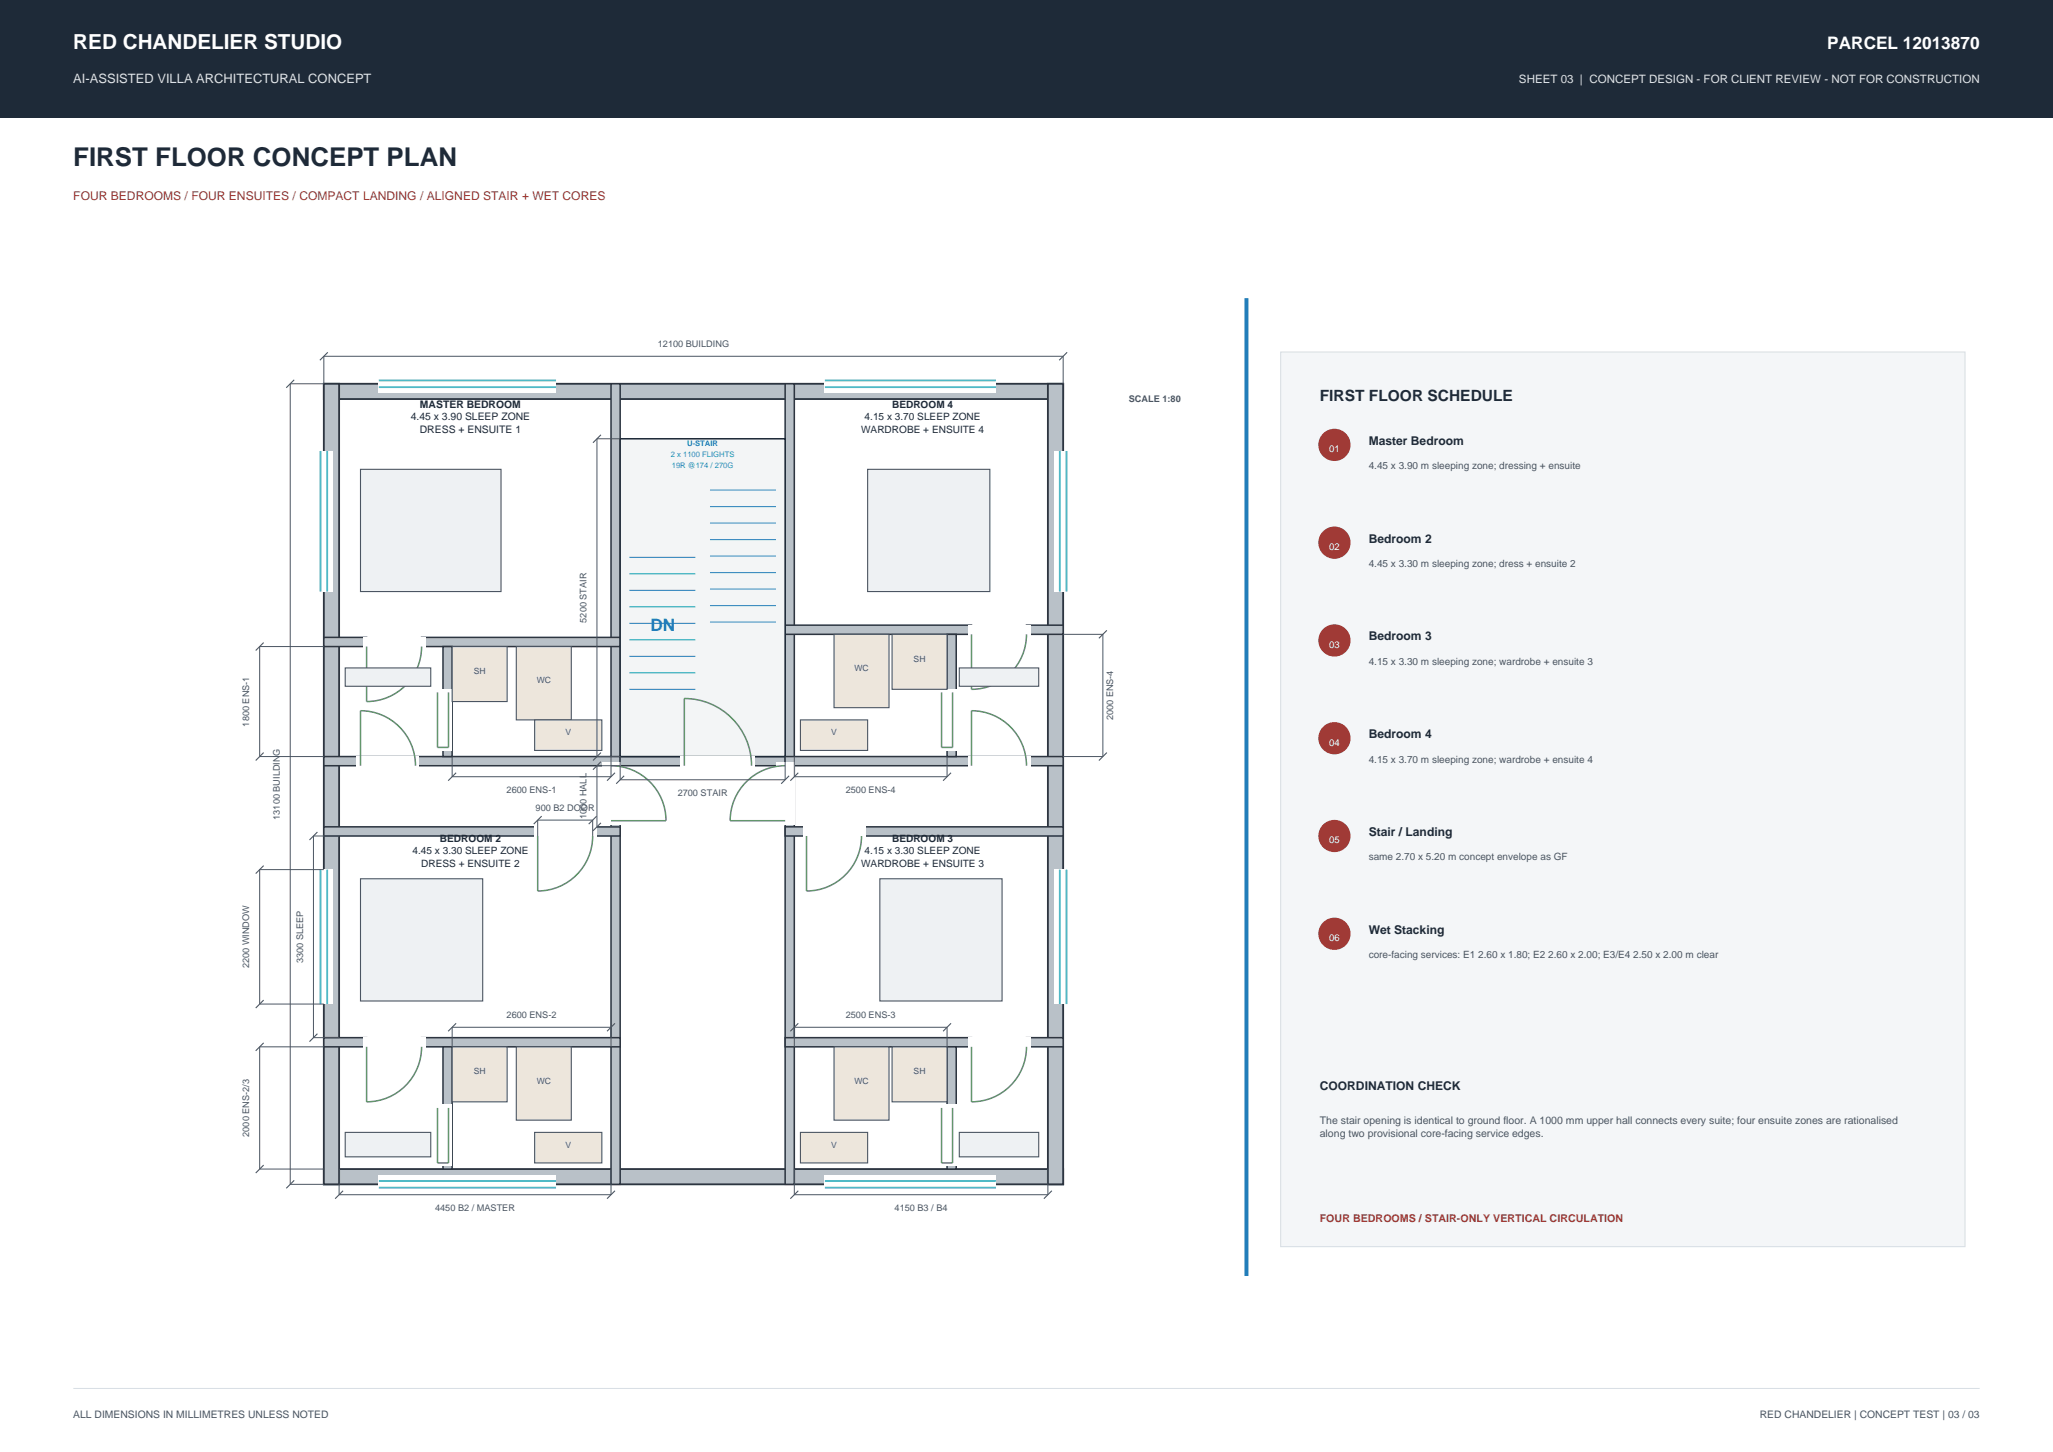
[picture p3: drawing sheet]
<svg xmlns="http://www.w3.org/2000/svg" width="420mm" height="297mm" viewBox="0 0 420 297" stroke-linecap="round" stroke-linejoin="round" font-family="sans-serif">
<path d="M0 0h420v24h-420z" fill-rule="evenodd" fill="#1e2a38"/>
<path d="M255 61v200" fill="none" stroke="#227dba" stroke-width=".81" stroke-linecap="butt"/>
<g fill="#b9c1c8" stroke="#2d3540" stroke-width=".37">
<path d="M66.3 239.1h151.2v3.1h-151.2z" fill-rule="evenodd"/>
<path d="M66.3 78.5h151.2v3.1h-151.2z" fill-rule="evenodd"/>
<path d="M66.3 78.5h3.1v163.7h-3.1z" fill-rule="evenodd"/>
<path d="M214.4 78.5h3.1v163.7h-3.1z" fill-rule="evenodd"/>
</g>
<g fill="#b9c1c8" stroke="#2d3540" stroke-width=".31">
<path d="M125 78.5h1.9v163.7h-1.9z" fill-rule="evenodd"/>
<path d="M160.6 78.5h1.9v163.7h-1.9z" fill-rule="evenodd"/>
<path d="M66.3 169.1h60.6v1.9h-60.6z" fill-rule="evenodd"/>
<path d="M160.6 169.1h56.9v1.9h-56.9z" fill-rule="evenodd"/>
<path d="M66.3 154.7h60.6v1.9h-60.6z" fill-rule="evenodd"/>
<path d="M126.9 154.7h13.1v1.9h-13.1z" fill-rule="evenodd"/>
<path d="M153.8 154.7h6.8v1.9h-6.8z" fill-rule="evenodd"/>
<path d="M160.6 154.7h56.9v1.9h-56.9z" fill-rule="evenodd"/>
<path d="M66.3 212.2h8.7v1.9h-8.7z" fill-rule="evenodd"/>
<path d="M86.3 212.2h40.6v1.9h-40.6z" fill-rule="evenodd"/>
<path d="M90.6 214.1h1.9v25h-1.9z" fill-rule="evenodd"/>
<path d="M160.6 212.2h38.2v1.9h-38.2z" fill-rule="evenodd"/>
<path d="M210 212.2h7.5v1.9h-7.5z" fill-rule="evenodd"/>
<path d="M193.7 214.1h1.9v25h-1.9z" fill-rule="evenodd"/>
<path d="M66.3 130.4h8.7v1.8h-8.7z" fill-rule="evenodd"/>
<path d="M86.3 130.4h40.6v1.8h-40.6z" fill-rule="evenodd"/>
<path d="M90.6 132.3h1.9v22.5h-1.9z" fill-rule="evenodd"/>
<path d="M160.6 127.9h38.2v1.8h-38.2z" fill-rule="evenodd"/>
<path d="M210 127.9h7.5v1.8h-7.5z" fill-rule="evenodd"/>
<path d="M193.7 129.8h1.9v25h-1.9z" fill-rule="evenodd"/>
</g>
<path d="M126.9 89.8h33.7v65h-33.7z" fill-rule="evenodd" fill="#f3f5f6" stroke="#1e2a38" stroke-width=".31"/>
<g fill="none" stroke="#227dba" stroke-width=".2">
<path d="M128.7 117.4h13.5M128.7 114h13.5M145.3 100.3h13.4M145.3 103.6h13.4M145.3 107h13.4M145.3 110.4h13.4M145.3 113.8h13.4M145.3 117.1h13.4M128.7 137.6h13.5M128.7 134.2h13.5M128.7 130.9h13.5M128.7 127.5h13.5"/>
<path d="M128.7 124.1h13.5M128.7 120.8h13.5M145.3 120.5h13.4M145.3 123.9h13.4M145.3 127.3h13.4M128.7 141h13.5"/>
</g>
<path d="M109.2 169.1h12.8v3.8h-12.8z" fill-rule="evenodd" fill="#fff"/>
<path d="M110 171v11.2a11.2 11.2 0 0 0 11.3-11.2" fill="none" stroke="#62966b" stroke-width=".31"/>
<path d="M164.3 169.1h12.7v3.8h-12.7z" fill-rule="evenodd" fill="#fff"/>
<path d="M165 171v11.2a11.2 11.2 0 0 0 11.2-11.2" fill="none" stroke="#62966b" stroke-width=".31"/>
<path d="M73 154.8h12.7v3.7h-12.7z" fill-rule="evenodd" fill="#fff"/>
<path d="M73.7 156.6v-11.2a11.3 11.3 0 0 1 11.3 11.2" fill="none" stroke="#62966b" stroke-width=".31"/>
<path d="M198 154.8h12.7v3.7h-12.7z" fill-rule="evenodd" fill="#fff"/>
<path d="M198.7 156.6v-11.2a11.2 11.2 0 0 1 11.3 11.2" fill="none" stroke="#62966b" stroke-width=".31"/>
<path d="M139.2 154.8h15.3v3.7h-15.3z" fill-rule="evenodd" fill="#fff"/>
<path d="M140 156.6v-13.7a13.7 13.7 0 0 1 13.8 13.7" fill="none" stroke="#62966b" stroke-width=".31"/>
<path d="M74.2 212.3h12.8v3.7h-12.8z" fill-rule="evenodd" fill="#fff"/>
<path d="M75 214.1v11.3a11.2 11.2 0 0 0 11.3-11.3" fill="none" stroke="#62966b" stroke-width=".31"/>
<path d="M198 212.3h12.7v3.7h-12.7z" fill-rule="evenodd" fill="#fff"/>
<path d="M198.7 214.1v11.3a11.2 11.2 0 0 0 11.3-11.3" fill="none" stroke="#62966b" stroke-width=".31"/>
<path d="M74.2 130.4h12.8v3.7h-12.8z" fill-rule="evenodd" fill="#fff"/>
<path d="M75 132.2v11.3a11.2 11.2 0 0 0 11.3-11.3" fill="none" stroke="#62966b" stroke-width=".31"/>
<path d="M198 127.9h12.7v3.7h-12.7z" fill-rule="evenodd" fill="#fff"/>
<path d="M198.7 129.7v11.3a11.3 11.3 0 0 0 11.3-11.3" fill="none" stroke="#62966b" stroke-width=".31"/>
<path d="M123.1 155.9h3.8v12.7h-3.8z" fill-rule="evenodd" fill="#fff"/>
<path d="M125 156.6a11.3 11.3 0 0 1 11.3 11.3h-11.3" fill="none" stroke="#62966b" stroke-width=".31"/>
<path d="M158.7 155.9h3.8v12.7h-3.8z" fill-rule="evenodd" fill="#fff"/>
<path d="M160.6 156.6a11.2 11.2 0 0 0-11.2 11.3h11.2" fill="none" stroke="#62966b" stroke-width=".31"/>
<path d="M88.7 226h3.8v12.5h-3.8z" fill-rule="evenodd" fill="#fff"/>
<path d="M89.5 226.6v11.3h2.2v-11.3" fill="none" stroke="#62966b" stroke-width=".31"/>
<path d="M191.9 226h3.7v12.5h-3.7z" fill-rule="evenodd" fill="#fff"/>
<path d="M192.6 226.6v11.3h2.3v-11.3" fill="none" stroke="#62966b" stroke-width=".31"/>
<path d="M88.7 141h3.8v12.5h-3.8z" fill-rule="evenodd" fill="#fff"/>
<path d="M89.5 141.6v11.3h2.2v-11.3" fill="none" stroke="#62966b" stroke-width=".31"/>
<path d="M191.9 141h3.7v12.5h-3.7z" fill-rule="evenodd" fill="#fff"/>
<path d="M192.6 141.6v11.3h2.3v-11.3" fill="none" stroke="#62966b" stroke-width=".31"/>
<path d="M64.4 177.9h3.7v27.5h-3.7z" fill-rule="evenodd" fill="#fff"/>
<path d="M65.6 177.9v27.5M66.9 177.9v27.5" fill="none" stroke="#4fb9c6" stroke-width=".37"/>
<path d="M215.6 177.9h3.8v27.5h-3.8z" fill-rule="evenodd" fill="#fff"/>
<path d="M216.8 177.9v27.5M218.2 177.9v27.5" fill="none" stroke="#4fb9c6" stroke-width=".37"/>
<path d="M64.4 92.3h3.7v28.7h-3.7z" fill-rule="evenodd" fill="#fff"/>
<path d="M65.6 92.3v28.7M66.9 92.3v28.7" fill="none" stroke="#4fb9c6" stroke-width=".37"/>
<path d="M215.6 92.3h3.8v28.7h-3.8z" fill-rule="evenodd" fill="#fff"/>
<path d="M216.8 92.3v28.7M218.2 92.3v28.7" fill="none" stroke="#4fb9c6" stroke-width=".37"/>
<path d="M77.5 76.6h36.2v3.8h-36.2z" fill-rule="evenodd" fill="#fff"/>
<path d="M77.5 79.2h36.2M77.5 77.8h36.2" fill="none" stroke="#4fb9c6" stroke-width=".37"/>
<path d="M77.5 240.4h36.2v3.7h-36.2z" fill-rule="evenodd" fill="#fff"/>
<path d="M77.5 242.9h36.2M77.5 241.6h36.2" fill="none" stroke="#4fb9c6" stroke-width=".37"/>
<path d="M168.8 76.6h35v3.8h-35z" fill-rule="evenodd" fill="#fff"/>
<path d="M168.8 79.2h35M168.8 77.8h35" fill="none" stroke="#4fb9c6" stroke-width=".37"/>
<path d="M168.8 240.4h35v3.7h-35z" fill-rule="evenodd" fill="#fff"/>
<path d="M168.8 242.9h35M168.8 241.6h35" fill="none" stroke="#4fb9c6" stroke-width=".37"/>
<g fill="#eef1f3" stroke="#4a5563" stroke-width=".22">
<path d="M73.7 179.7h25v25h-25z" fill-rule="evenodd"/>
<path d="M180 179.7h25v25h-25z" fill-rule="evenodd"/>
<path d="M73.7 96h28.8v25h-28.8z" fill-rule="evenodd"/>
<path d="M177.5 96h25v25h-25z" fill-rule="evenodd"/>
<path d="M70.6 231.6h17.5v5h-17.5z" fill-rule="evenodd"/>
<path d="M196.2 231.6h16.3v5h-16.3z" fill-rule="evenodd"/>
<path d="M70.6 136.6h17.5v3.8h-17.5z" fill-rule="evenodd"/>
<path d="M196.2 136.6h16.3v3.8h-16.3z" fill-rule="evenodd"/>
</g>
<g fill="#ede6dc" stroke="#4a5563" stroke-width=".22">
<path d="M92.5 214.1h11.2v11.3h-11.2z" fill-rule="evenodd"/>
<path d="M105.6 214.1h11.3v15h-11.3z" fill-rule="evenodd"/>
<path d="M109.4 231.6h13.7v6.3h-13.7z" fill-rule="evenodd"/>
<path d="M182.5 214.1h11.2v11.3h-11.2z" fill-rule="evenodd"/>
<path d="M170.6 214.1h11.3v15h-11.3z" fill-rule="evenodd"/>
<path d="M163.7 231.6h13.8v6.3h-13.8z" fill-rule="evenodd"/>
<path d="M92.5 132.3h11.2v11.2h-11.2z" fill-rule="evenodd"/>
<path d="M105.6 132.3h11.3v15h-11.3z" fill-rule="evenodd"/>
<path d="M109.4 147.2h13.7v6.3h-13.7z" fill-rule="evenodd"/>
<path d="M182.5 129.8h11.2v11.2h-11.2z" fill-rule="evenodd"/>
<path d="M170.6 129.8h11.3v15h-11.3z" fill-rule="evenodd"/>
<path d="M163.7 147.2h13.8v6.3h-13.8z" fill-rule="evenodd"/>
</g>
<g fill="none" stroke="#4a5563" stroke-width=".2">
<path d="M217.5 78.5v-5.6h-151.2v5.6h-6.9v163.7h6.9M126.9 89.8h-4.8v65h4.8v4.7h33.7v-4.7M66.3 132.2h-13.2v22.6h13.2M217.5 129.7h8.1v25.1h-8.1M92.5 154.8v4.1h32.5v-4.1M126.9 156.6h-4.8v12.5h4.8M162.5 154.8v4.1h31.2v-4.1M66.3 177.9h-13.2v27.5h13.2M69.4 171h-5.3v41.3h5.3M110 171v-3.3h11.3v3.3M66.3 214.1h-13.2v25h13.2M92.5 214.1v-4h32.5v4"/>
<path d="M162.5 214.1v-4h31.2v4M69.4 239.1v5.3h55.6v-5.3M162.5 239.1v5.3h51.9v-5.3"/>
</g>
<g fill="none" stroke="#4a5563" stroke-width=".22">
<path d="M60.2 77.7l-1.6 1.6M67.1 72.1l-1.7 1.6M218.3 72.1l-1.6 1.6M122.9 88.9l-1.6 1.7M53.9 131.4l-1.6 1.7M226.4 128.9l-1.6 1.7M53.9 153.9l-1.6 1.7M93.3 158.1l-1.6 1.6M122.9 155.8l-1.6 1.6M122.9 153.9l-1.6 1.7M125.8 158.1l-1.6 1.6M127.7 158.7l-1.6 1.6"/>
<path d="M161.4 158.7l-1.6 1.6M163.3 158.1l-1.6 1.6M194.6 158.1l-1.7 1.6M226.4 153.9l-1.6 1.7M53.9 177.1l-1.6 1.6M64.9 170.2l-1.6 1.6M110.8 166.9l-1.6 1.7M122.1 166.9l-1.7 1.7M122.9 168.3l-1.6 1.6M53.9 213.3l-1.6 1.6M53.9 204.6l-1.6 1.6M64.9 211.4l-1.6 1.7"/>
<path d="M93.3 209.3l-1.6 1.6M125.8 209.3l-1.6 1.6M163.3 209.3l-1.6 1.6M194.6 209.3l-1.7 1.6M53.9 238.3l-1.6 1.6M60.2 241.4l-1.6 1.7M70.2 243.6l-1.6 1.6M125.8 243.6l-1.6 1.6M163.3 243.6l-1.6 1.6M215.2 243.6l-1.6 1.6"/>
</g>
<path d="M262 72h140v183h-140z" fill-rule="evenodd" fill="#f4f6f8" stroke="#d7dee4" stroke-width=".21"/>
<g fill="#a03a36">
<circle cx="273" cy="91" r="3.3"/>
<circle cx="273" cy="111" r="3.3"/>
<circle cx="273" cy="131" r="3.3"/>
<circle cx="273" cy="151" r="3.3"/>
<circle cx="273" cy="171" r="3.3"/>
<circle cx="273" cy="191" r="3.3"/>
</g>
<path d="M15 284h390" fill="none" stroke="#d7dee4" stroke-width=".2"/>
<text font-size="5.3" fill="#1e2a38" x="15" y="34">FIRST FLOOR CONCEPT PLAN</text>
<text font-size="4.2" fill="#fff" x="15" y="10">RED CHANDELIER STUDIO</text>
<text font-size="3.5" fill="#fff" x="373.8" y="10">PARCEL 12013870</text>
<text font-size="3.5" fill="#227dba" x="133.1" y="129.1">DN</text>
<text font-size="3.2" fill="#1e2a38" x="270" y="82">FIRST FLOOR SCHEDULE</text>
<text font-size="2.6" fill="#dce3ea" x="15" y="17">AI-ASSISTED VILLA ARCHITECTURAL CONCEPT</text>
<text font-size="2.5" fill="#a03a36" x="15" y="41">FOUR BEDROOMS / FOUR ENSUITES / COMPACT LANDING / ALIGNED STAIR + WET CORES</text>
<g font-size="2.5" fill="#1e2a38">
<text x="280" y="91">Master Bedroom</text>
<text x="280" y="111">Bedroom 2</text>
<text x="280" y="131">Bedroom 3</text>
<text x="280" y="151">Bedroom 4</text>
<text x="280" y="171">Stair / Landing</text>
<text x="280" y="191">Wet Stacking</text>
<text x="270" y="223">COORDINATION CHECK</text>
</g>
<text font-size="2.4" fill="#dce3ea" x="310.7" y="17">SHEET 03 | CONCEPT DESIGN - FOR CLIENT REVIEW - NOT FOR CONSTRUCTION</text>
<g font-size="2.2" fill="#4a5563">
<text x="270" y="230">The stair opening is identical to ground floor. A 1000 mm upper hall connects every suite; four ensuite zones are rationalised</text>
<text x="270" y="232.6">along two provisional core-facing service edges.</text>
</g>
<text font-size="2.2" fill="#a03a36" x="270" y="250">FOUR BEDROOMS / STAIR-ONLY VERTICAL CIRCULATION</text>
<g font-size="2.1" fill="#1e2a38">
<text x="85.9" y="83.4">MASTER BEDROOM</text>
<text x="182.5" y="83.4">BEDROOM 4</text>
<text x="84" y="86">4.45 x 3.90 SLEEP ZONE</text>
<text x="85.9" y="88.6">DRESS + ENSUITE 1</text>
<text x="176.2" y="88.6">WARDROBE + ENSUITE 4</text>
<text x="176.9" y="86">4.15 x 3.70 SLEEP ZONE</text>
<text x="90" y="172.2">BEDROOM 2</text>
<text x="182.5" y="172.2">BEDROOM 3</text>
<text x="84.4" y="174.8">4.45 x 3.30 SLEEP ZONE</text>
<text x="86.2" y="177.3">DRESS + ENSUITE 2</text>
<text x="176.2" y="177.3">WARDROBE + ENSUITE 3</text>
<text x="176.9" y="174.8">4.15 x 3.30 SLEEP ZONE</text>
</g>
<g font-size="2.1" fill="#4a5563">
<text x="15" y="290">ALL DIMENSIONS IN MILLIMETRES UNLESS NOTED</text>
<text x="360" y="290">RED CHANDELIER | CONCEPT TEST | 03 / 03</text>
</g>
<g font-size="2" fill="#4a5563">
<text x="280" y="96">4.45 x 3.90 m sleeping zone; dressing + ensuite</text>
<text x="280" y="116">4.45 x 3.30 m sleeping zone; dress + ensuite 2</text>
<text x="280" y="136">4.15 x 3.30 m sleeping zone; wardrobe + ensuite 3</text>
<text x="280" y="156">4.15 x 3.70 m sleeping zone; wardrobe + ensuite 4</text>
<text x="280" y="176">same 2.70 x 5.20 m concept envelope as GF</text>
<text x="280" y="196">core-facing services: E1 2.60 x 1.80; E2 2.60 x 2.00; E3/E4 2.50 x 2.00 m clear</text>
</g>
<g font-size="1.9" fill="#4a5563">
<text x="134.6" y="71">12100 BUILDING</text>
<text x="230.9" y="82.2">SCALE 1:80</text>
<text x="120" y="127.4" transform="rotate(-90 120 127.4)">5200 STAIR</text>
<text x="51" y="148.6" transform="rotate(-90 51 148.6)">1800 ENS-1</text>
<text x="227.8" y="147.4" transform="rotate(-90 227.8 147.4)">2000 ENS-4</text>
<text x="57.3" y="167.7" transform="rotate(-90 57.3 167.7)">13100 BUILDING</text>
<text x="103.6" y="162.1">2600 ENS-1</text>
<text x="109.6" y="165.9">900 B2 DOOR</text>
<text x="120" y="167.6" transform="rotate(-90 120 167.6)">1000 HALL</text>
<text x="138.6" y="162.7">2700 STAIR</text>
<text x="173" y="162.1">2500 ENS-4</text>
<text x="62" y="197" transform="rotate(-90 62 197)">3300 SLEEP</text>
<text x="51" y="198.1" transform="rotate(-90 51 198.1)">2200 WINDOW</text>
<text x="103.6" y="208.3">2600 ENS-2</text>
<text x="173" y="208.3">2500 ENS-3</text>
<text x="51" y="232.5" transform="rotate(-90 51 232.5)">2000 ENS-2/3</text>
<text x="89" y="247.6">4450 B2 / MASTER</text>
<text x="183" y="247.6">4150 B3 / B4</text>
</g>
<g font-size="1.9" fill="#fff">
<text x="271.9" y="92.5">01</text>
<text x="271.9" y="112.5">02</text>
<text x="271.9" y="132.5">03</text>
<text x="271.9" y="152.5">04</text>
<text x="271.9" y="172.5">05</text>
<text x="271.9" y="192.5">06</text>
</g>
<g font-size="1.8" fill="#4a5563">
<text x="96.9" y="137.9">SH</text>
<text x="174.8" y="137.3">WC</text>
<text x="186.9" y="135.4">SH</text>
<text x="109.8" y="139.8">WC</text>
<text x="115.7" y="150.4">V</text>
<text x="170" y="150.4">V</text>
<text x="96.9" y="219.7">SH</text>
<text x="109.8" y="221.6">WC</text>
<text x="174.8" y="221.6">WC</text>
<text x="186.9" y="219.7">SH</text>
<text x="115.7" y="234.8">V</text>
<text x="170" y="234.8">V</text>
</g>
<g font-size="1.6" fill="#227dba">
<text x="137.2" y="93.5">2 x 1100 FLIGHTS</text>
<text x="137.4" y="95.8">19R @174 / 270G</text>
<text x="140.6" y="91.2">U-STAIR</text>
</g>
</svg>
